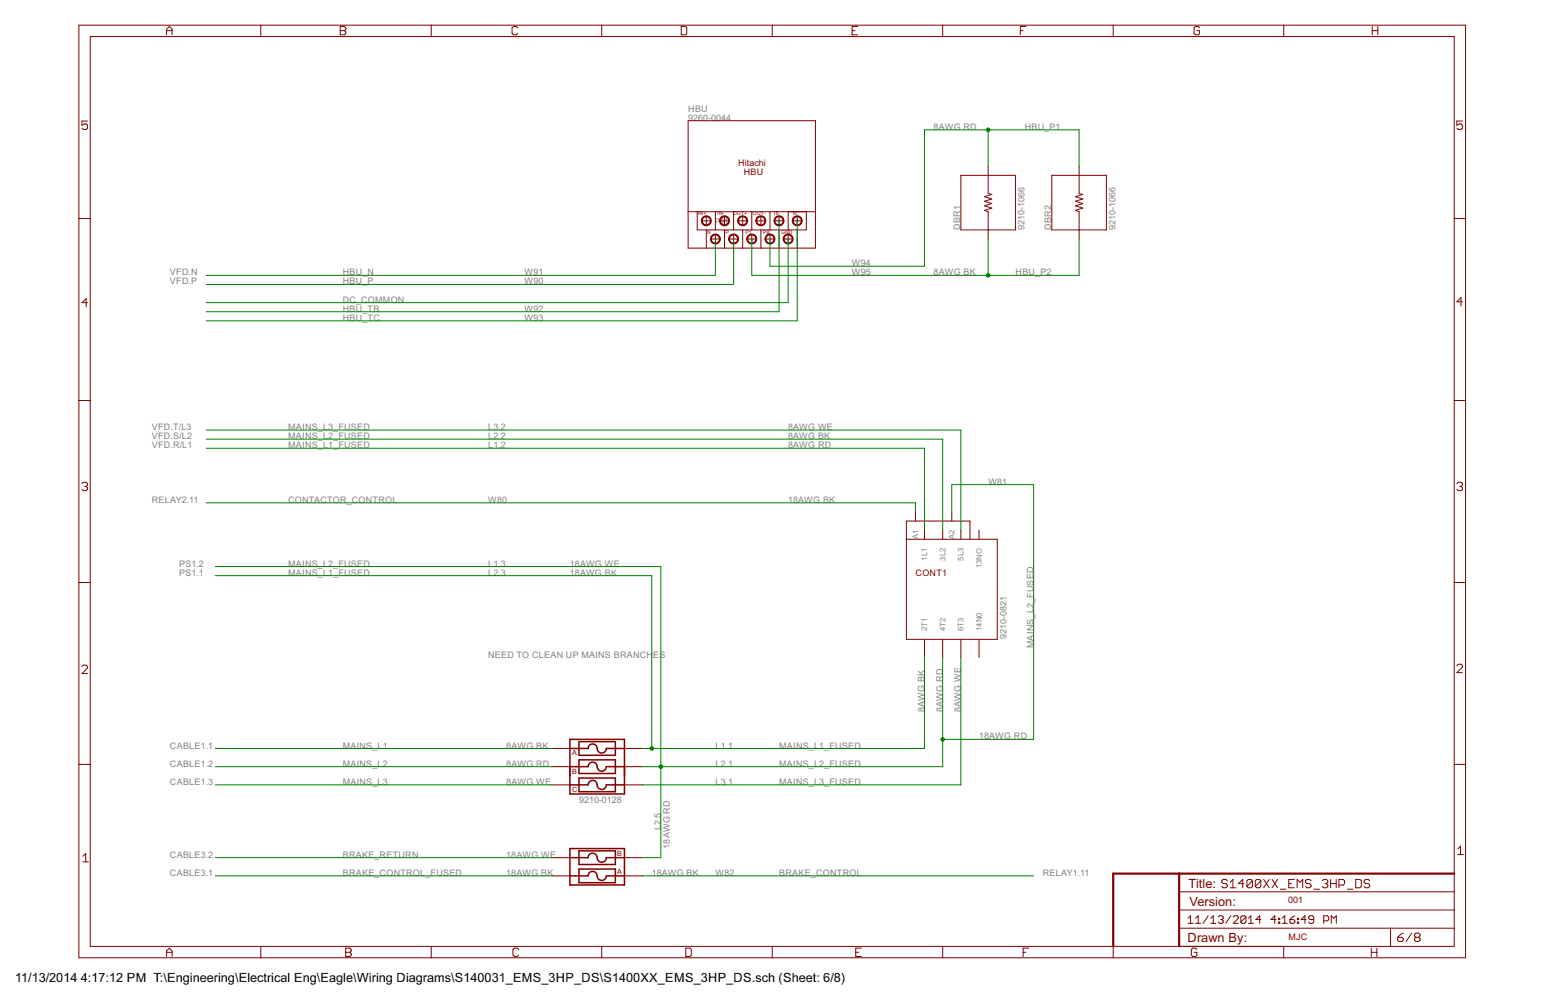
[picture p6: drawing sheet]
<svg xmlns="http://www.w3.org/2000/svg" width="432mm" height="279mm" viewBox="0 0 432 279" stroke-linecap="round" stroke-linejoin="round" font-family="sans-serif">
<g fill="none" stroke="#800000" stroke-width=".28">
<path d="M22 7h387.3v260.3h-387.3zM25.2 10.2h381v254h-381zM46.5 9.7v-1.5l.8-.8 .8 .8v1.5M46.5 8.6h1.6M72.8 7v3.2M95 7.4h1.2l.4 .4v.4l-.4 .4 .4 .3v.4l-.4 .4h-1.2zM95 8.6h1.2M120.4 7v3.2M144.6 7.8l-.4-.4h-.8l-.4 .4v1.5l.4 .4h.8l.4-.4M168.1 7v3.2M190.3 7.4h1.1l.4 .4v1.5l-.4 .4h-1.1zM215.7 7v3.2"/>
<path d="M238 8.6h.8M239.6 7.4h-1.6v2.3h1.6M263.3 7v3.2M285 8.6h.8M286.6 7.4h-1.6v2.3M310.9 7v3.2M335 7.8l-.3-.4h-.8l-.4 .4v1.5l.4 .4h.8l.3-.4v-.7h-.7M358.5 7v3.2M383.3 7.4v2.3M383.3 8.6h1.5M384.8 7.4v2.3M24.4 33.8h-1.5v1.2l1.2-.4 .3 .4v.8l-.3 .3h-.8l-.4-.3"/>
<path d="M192.2 33.7h35.6v35.6h-35.6zM408.5 33.8h-1.6v1.2l1.2-.4 .4 .4v.8l-.4 .3h-.8l-.4-.3M192.2 59.1h35.6M194.7 59.1v5.1h30.5v-5.1M199.8 59.1v5.1M204.9 59.1v5.1M210 59.1v5.1M215.1 59.1v5.1M220.1 59.1v5.1M268.4 48.9h15.2v15.3h-15.2zM276 46.4v7.6l1 .3-2 .6 2 .6-2 .7 2 .6-2 .6 2 .7-2 .6 1 .4v7.6M293.8 48.9h15.2v15.3h-15.2z"/>
<path d="M301.4 46.4v7.6l1 .3-2 .6 2 .6-2 .7 2 .6-2 .6 2 .7-2 .6 1 .4v7.6M22 61h3.2M196 61.6h2.5M197.3 60.4v2.5M197.3 64.2v5.1M198.5 66.7h2.6M199.8 65.4v2.6M201.1 61.6h2.5M202.4 60.4v2.5M202.4 64.2v5.1M203.6 66.7h2.6M204.9 65.4v2.6"/>
<path d="M206.2 61.6h2.5M207.4 60.4v2.5M207.4 64.2v5.1M208.7 66.7h2.5M210 65.4v2.6M211.2 61.6h2.6M212.5 60.4v2.5M212.5 64.2v5.1M213.8 66.7h2.5M215.1 65.4v2.6M216.3 61.6h2.6M217.6 60.4v2.5"/>
<path d="M217.6 64.2v5.1M218.9 66.7h2.5M220.1 65.4v2.6M221.4 61.6h2.5M222.7 60.4v2.5M222.7 64.2v5.1M406.2 61h3.1M24.4 84.5h-1.5l1.2-1.2v2.4M408.5 84.2h-1.6l1.2-1.1v2.3M22 111.8h3.2M406.2 111.8h3.1M22.9 135l.4-.4h.8l.3 .4v.4l-.3 .4"/>
<path d="M23.7 135.8h.4M24.1 135.8l.3 .4v.4l-.3 .3h-.8l-.4-.3M406.9 135l.4-.4h.8l.4 .4v.4l-.4 .4M407.7 135.8h.4M408.1 135.8l.4 .4v.4l-.4 .3h-.8l-.4-.3M253.2 150.5h25.3v28h-25.3v-33.1h17.7v5.1M255.7 142.9v2.5M258.2 148v2.5M263.3 148v2.5M265.8 142.9v2.5M268.4 148v2.5M273.5 148v2.5"/>
<path d="M22 162.6h3.2M258.2 178.5v5M263.3 178.5v5M268.4 178.5v5M273.5 178.5v5M406.2 162.6h3.1M22.9 186.1l.4-.4h.8l.3 .4v.3l-1.5 1.6h1.5M406.9 185.8l.4-.4h.8l.4 .4v.4l-1.6 1.5h1.6M22 213.4h3.2M154.1 214h5.1M154.1 208.9h5.1M154.1 219.1h5.1"/>
<path d="M174.4 214h5.1M174.4 208.9h5.1M174.4 219.1h5.1M406.2 213.4h3.1M23.2 239l.7-.8v2.4M154.1 239.4h5.1M174.4 239.4h5.1M407.1 237l.8-.8v2.3M407.1 238.5h1.6M23.2 240.6h1.5M154.1 244.5h5.1M174.4 244.5h5.1"/>
<path d="M329.3 259.1h76.9M329.3 254h76.9M329.3 248.9h76.9M331.8 256.3l.7-.7v2.1M331.8 257.7h1.4M333.9 257.7h1.4M333.9 256.3l.7-.7v2.1M337.5 255.6l-1.5 2.1M338.2 257.7h1.4M338.2 256.3l.7-.7v2.1M340.3 256l.3-.4h.7l.4 .4v.3l-.4 .4M341 256.7h.3"/>
<path d="M341.3 256.7l.4 .3v.4l-.4 .3h-.7l-.3-.3M342.8 245.9l-.4-.4h-.8l-.4 .4v.4l.4 .3h.8l.4 .4v.4l-.4 .4h-.8l-.4-.4M343.6 247.8h1.5M343.6 246.3l.8-.8v2.3M343.8 255.6l-1.5 2.1M344.5 256l.3-.4h.7l.4 .4v.3l-1.4 1.4h1.4M347.5 246.6h-1.6l1.2-1.1v2.3M348 256v1.4l-.4 .3h-.7l-.3-.3M348 256l-.4-.4h-.7l-.3 .4v1.4M348 256l-1.4 1.4M348.7 257.7h1.4M348.7 256.3l.7-.7v2.1"/>
<path d="M349.8 245.9l-.4-.4h-.7l-.4 .4v1.5M349.8 245.9v1.5l-.4 .4h-.7l-.4-.4M349.8 245.9l-1.5 1.5M352.1 245.9l-.3-.4h-.8l-.4 .4v1.5M352.1 245.9v1.5l-.3 .4h-.8l-.4-.4M352.1 245.9l-1.5 1.5M352.2 256.7h-1.4l1-1.1v2.1M352.9 245.5l1.6 2.3M354.5 245.5l-1.6 2.3M355.3 245.5l1.5 2.3M356.4 256.7h-1.4l1-1.1v2.1M356.8 245.5l-1.5 2.3"/>
<path d="M357.1 257.4h.3v.3h-.3zM357.1 256.3h.3v.4h-.3zM357.6 248.2h1.6M358.1 257.7h1.5M358.1 256.3l.7-.7v2.1M360 246.6h.7M360.3 256.7h1l.4 .3v.4l-.4 .3h-.7l-.3-.3zM361.5 245.5h-1.5v2.3h1.5M361.7 255.6l-1.4 1.1M362.3 247.8v-2.3l.8 .8 .8-.8v2.3M362.4 257.4h.3v.3h-.3zM362.4 256.3h.3v.4h-.3z"/>
<path d="M364.8 256.7h-1.4l1.1-1.1v2.1M366.2 245.9l-.4-.4h-.8l-.4 .4v.4l.4 .3h.8l.4 .4v.4l-.4 .4h-.8l-.4-.4M366.9 256.7h-1l-.4-.4v-.3l.4-.4h.7l.3 .4v1.4l-.3 .3h-.7l-.4-.3M367 248.2h1.5M369.3 245.9l.4-.4h.8l.4 .4v.4l-.4 .3M369.7 257h1.1l.3-.3v-.7l-.3-.4h-1.1v2.1M370.1 246.6h.4M370.5 246.6l.4 .4v.4l-.4 .4h-.8l-.4-.4M371.6 246.6h1.6M371.6 245.5v2.3M371.8 257.7v-2.1l.7 .7 .7-.7v2.1M373.2 245.5v2.3"/>
<path d="M374 247h1.2l.3-.4v-.7l-.3-.4h-1.2v2.3M376.3 248.2h1.6M378.7 245.5h1.1l.4 .4v1.5l-.4 .4h-1.1zM382.6 245.9l-.4-.4h-.8l-.4 .4v.4l.4 .3h.8l.4 .4v.4l-.4 .4h-.8l-.4-.4M388.4 259.1v5.1M46.5 267v-1.6l.8-.8 .8 .8v1.6M46.5 265.8h1.6M72.8 264.2v3.1M96.5 265.8h1.2M96.5 264.6h1.2l.4 .4v.4l-.4 .4 .4 .4v.4l-.4 .4h-1.2zM120.4 264.2v3.1M144.8 265l-.4-.4h-.7l-.4 .4v1.6l.4 .4h.7l.4-.4"/>
<path d="M168.1 264.2v3.1M191.5 264.6h1.2l.4 .4v1.6l-.4 .4h-1.2zM215.7 264.2v3.1M239 265.8h.8M240.6 264.6h-1.6v2.4h1.6M263.3 264.2v3.1M285.7 265.8h.8M287.3 264.6h-1.6v2.4M310.9 264.2v3.1M334.3 265l-.4-.4h-.8l-.4 .4v1.6l.4 .4h.8l.4-.4v-.8h-.8M358.5 264.2v3.1M383 265.8h1.6"/>
<path d="M383 264.6v2.4M384.6 264.6v2.4M390.4 261.6h1.2l.3 .4v.4l-.3 .4h-.8l-.4-.4zM391.9 260.5l-.7 .3-.8 .8M394.3 260.5l-1.6 2.3M395.5 261.6l-.4 .4v.4l.4 .4h.7l.4-.4v-.4l-.4-.4M395.5 261.6h.7M395.5 261.6l-.4-.4v-.4l.4-.3h.7l.4 .3v.4l-.4 .4"/>
</g>
<path d="M329.3 243.8v20.4M406.2 243.8h-95.3v20.4" fill="none" stroke="#800000" stroke-width=".61"/>
<g fill="#800000" stroke="#800000" stroke-width=".28">
<path d="M198.8 65.7a1.4 1.4 0 0 1 2.2 .3 1.4 1.4 0 0 1-.8 2 1.4 1.4 0 0 1-1.8-1.3h.3a1.14 1.14 0 0 1 1.6-1.1 1.14 1.14 0 0 1 .3 1.9 1.14 1.14 0 0 1-1.9-.5v-.3h-.3z" fill-rule="evenodd"/>
<path d="M203.9 65.7a1.4 1.4 0 0 1 2.2 .3 1.4 1.4 0 0 1-.8 2 1.4 1.4 0 0 1-1.8-1.3h.3a1.14 1.14 0 0 1 1.5-1.1 1.14 1.14 0 0 1 .3 1.9 1.14 1.14 0 0 1-1.8-.5v-.3h-.3z" fill-rule="evenodd"/>
<path d="M209 65.7a1.4 1.4 0 0 1 2.2 .3 1.4 1.4 0 0 1-.8 2 1.4 1.4 0 0 1-1.8-1.3h.2a1.14 1.14 0 0 1 1.7-.9 1.14 1.14 0 0 1 .2 1.9 1.14 1.14 0 0 1-1.8-.7l-.1-.3h-.2z" fill-rule="evenodd"/>
<path d="M214 65.7a1.4 1.4 0 0 1 2.2 .3 1.4 1.4 0 0 1-.8 2 1.4 1.4 0 0 1-1.7-1.3h.2a1.14 1.14 0 0 1 1.7-.9 1.14 1.14 0 0 1 .1 1.9 1.14 1.14 0 0 1-1.8-.7v-.3h-.2z" fill-rule="evenodd"/>
<path d="M219.1 65.7a1.4 1.4 0 0 1 2.2 .3 1.4 1.4 0 0 1-.8 2 1.4 1.4 0 0 1-1.8-1.3h.3a1.14 1.14 0 0 1 1.7-.9 1.14 1.14 0 0 1 .1 1.9 1.14 1.14 0 0 1-1.8-.7v-.3h-.3z" fill-rule="evenodd"/>
<path d="M211.5 60.7a1.4 1.4 0 0 1 2.2 .2 1.4 1.4 0 0 1-.8 2.1 1.4 1.4 0 0 1-1.8-1.4h.3a1.14 1.14 0 0 1 1.6-.9 1.14 1.14 0 0 1 .2 1.9 1.14 1.14 0 0 1-1.8-.7v-.3h-.3z" fill-rule="evenodd"/>
<path d="M216.6 60.7a1.4 1.4 0 0 1 2.2 .2 1.4 1.4 0 0 1-.8 2.1 1.4 1.4 0 0 1-1.8-1.4h.3a1.14 1.14 0 0 1 1.6-.9 1.14 1.14 0 0 1 .2 1.9 1.14 1.14 0 0 1-1.8-.7v-.3h-.3z" fill-rule="evenodd"/>
<path d="M221.7 60.7a1.4 1.4 0 0 1 2.2 .2 1.4 1.4 0 0 1-.8 2.1 1.4 1.4 0 0 1-1.8-1.4h.2a1.14 1.14 0 0 1 1.7-.9 1.14 1.14 0 0 1 .2 1.9 1.14 1.14 0 0 1-1.8-.7l-.1-.3h-.2z" fill-rule="evenodd"/>
<path d="M206.4 60.7a1.4 1.4 0 0 1 2.2 .2 1.4 1.4 0 0 1-.8 2.1 1.4 1.4 0 0 1-1.8-1.4h.3a1.14 1.14 0 0 1 1.6-1 1.14 1.14 0 0 1 .3 1.9 1.14 1.14 0 0 1-1.9-.6v-.3h-.3z" fill-rule="evenodd"/>
<path d="M201.3 60.7a1.4 1.4 0 0 1 2.2 .2 1.4 1.4 0 0 1-.8 2.1 1.4 1.4 0 0 1-1.7-1.4h.2a1.14 1.14 0 0 1 1.6-1 1.14 1.14 0 0 1 .3 1.9 1.14 1.14 0 0 1-1.8-.6l-.1-.3h-.2z" fill-rule="evenodd"/>
<path d="M196.3 60.7a1.4 1.4 0 0 1 2.2 .2 1.4 1.4 0 0 1-.8 2.1 1.4 1.4 0 0 1-1.8-1.4h.2a1.14 1.14 0 0 1 1.6-1 1.14 1.14 0 0 1 .3 1.9 1.14 1.14 0 0 1-1.8-.6l-.1-.3h-.2z" fill-rule="evenodd"/>
</g>
<path d="M159.2 208.9h5.1a1.31 1.31 0 0 1 1.4-1.2 1.31 1.31 0 0 1 1.1 1.5 1.27 1.27 0 0 0 1.4 1 1.27 1.27 0 0 0 1.1-1.3h5.1M159.2 214h5.1a1.31 1.31 0 0 1 1.4-1.2 1.31 1.31 0 0 1 1.1 1.5 1.27 1.27 0 0 0 1.4 1 1.27 1.27 0 0 0 1.1-1.3h5.1M159.2 219.1h5.1a1.31 1.31 0 0 1 1.4-1.3 1.31 1.31 0 0 1 1.1 1.6 1.27 1.27 0 0 0 1.4 .9 1.27 1.27 0 0 0 1.1-1.2h5.1M159.2 206.4h15.2v15.2h-15.2zM161.7 207h10.2v3.8h-10.2zM161.7 212.1h10.2v3.8h-10.2zM161.7 217.2h10.2v3.8h-10.2zM159.2 239.4h5.1a1.31 1.31 0 0 1 1.4-1.2 1.31 1.31 0 0 1 1.1 1.5 1.27 1.27 0 0 0 1.4 1 1.27 1.27 0 0 0 1.1-1.3h5.1M159.2 236.9h15.2v10.1h-15.2zM161.7 237.5h10.2v3.8h-10.2zM159.2 244.5h5.1a1.31 1.31 0 0 1 1.4-1.3 1.31 1.31 0 0 1 1.1 1.6 1.27 1.27 0 0 0 1.4 .9 1.27 1.27 0 0 0 1.1-1.2h5.1M161.7 242.6h10.2v3.8h-10.2z" fill="none" stroke="#800000" stroke-width=".42"/>
<g fill="none" stroke="#008000" stroke-width=".28">
<path d="M276 36.2v10.2M301.4 46.4v-10.2h-43.2v38.1h-43.1v-7.6M199.8 66.7v10.2h-142.2M204.9 66.7v12.7h-147.3M210 66.7v10.2h91.4v-10.2M217.6 61.6v25.4h-160M220.1 66.7v17.8h-162.5M222.7 61.6v28h-165.1M276 66.7v10.2M57.6 125.1h200.6v22.9M57.6 122.6h205.7v25.4M57.6 120h210.8v28"/>
<path d="M57.6 140.4h198.1v2.5M60.1 158.1h124.5v81.3h-5.1M265.8 142.9v-7.6h22.9v71.1h-25.4M60.1 160.7h121.9v48.2M258.2 183.5v25.4h-78.7M263.3 183.5v30.5h-83.8M268.4 183.5v35.6h-88.9M60.1 208.9h94M60.1 214h94M60.1 219.1h94M60.1 239.4h94M60.1 244.5h94"/>
<path d="M179.5 244.5h109.2"/>
</g>
<g fill="#008000" stroke="#008000" stroke-width=".28">
<circle cx="276" cy="36.2" r=".51"/>
<circle cx="182" cy="208.9" r=".51"/>
<circle cx="184.6" cy="214" r=".51"/>
<circle cx="263.3" cy="206.4" r=".51"/>
<circle cx="276" cy="76.9" r=".51"/>
</g>
<g font-size="4" fill="#800000">
<text x="331.9" y="247.8">Title:</text>
<text x="332.2" y="252.9">Version:</text>
<text x="331.7" y="263">Drawn By:</text>
</g>
<g font-size="4">
<text x="4.2" y="274.2">11/13/2014</text>
<text x="22.6" y="274.2">4:17:12 PM T:\Engineering\Electrical Eng\Eagle\Wiring Diagrams\S140031_EMS_3HP_DS\S1400XX_EMS_3HP_DS.sch (Sheet: 6/8)</text>
</g>
<g font-size="2.8" fill="#808080">
<text x="192.2" y="33.7">9260-0044</text>
<text x="192.2" y="31.2">HBU</text>
<text x="260.8" y="36.2">8AWG RD</text>
<text x="286.2" y="36.2">HBU_P1</text>
<text x="268.2" y="64.1" transform="rotate(-90 268.2 64.1)">DBR1</text>
<text x="286.2" y="64.2" transform="rotate(-90 286.2 64.2)">9210-1066</text>
<text x="293.5" y="64.1" transform="rotate(-90 293.5 64.1)">DBR2</text>
<text x="311.6" y="64.2" transform="rotate(-90 311.6 64.2)">9210-1066</text>
<text x="47.5" y="76.9">VFD.N</text>
<text x="95.7" y="76.9">HBU_N</text>
<text x="146.5" y="76.9">W91</text>
<text x="237.9" y="74.3">W94</text>
<text x="237.9" y="76.9">W95</text>
<text x="260.8" y="76.9">8AWG BK</text>
<text x="283.7" y="76.9">HBU_P2</text>
<text x="47.5" y="79.4">VFD.P</text>
<text x="95.7" y="79.4">HBU_P</text>
<text x="146.5" y="79.4">W90</text>
<text x="95.7" y="84.5">DC_COMMON</text>
<text x="95.7" y="87">HBU_TB</text>
<text x="95.7" y="89.6">HBU_TC</text>
<text x="146.5" y="87">W92</text>
<text x="146.5" y="89.6">W93</text>
<text x="42.4" y="125.1">VFD.R/L1</text>
<text x="42.4" y="122.6">VFD.S/L2</text>
<text x="42.4" y="120">VFD.T/L3</text>
<text x="80.5" y="125.1">MAINS_L1_FUSED</text>
<text x="80.5" y="122.6">MAINS_L2_FUSED</text>
<text x="80.5" y="120">MAINS_L3_FUSED</text>
<text x="136.4" y="125.1">L1.2</text>
<text x="136.4" y="122.6">L2.2</text>
<text x="136.4" y="120">L3.2</text>
<text x="220.1" y="125.1">8AWG RD</text>
<text x="220.1" y="122.6">8AWG BK</text>
<text x="220.1" y="120">8AWG WE</text>
<text x="276" y="135.3">W81</text>
<text x="42.4" y="140.4">RELAY2.11</text>
<text x="80.5" y="140.4">CONTACTOR_CONTROL</text>
<text x="136.4" y="140.4">W80</text>
<text x="220.1" y="140.4">18AWG BK</text>
<text x="50" y="160.7">PS1.1</text>
<text x="50" y="158.1">PS1.2</text>
<text x="80.5" y="160.7">MAINS_L1_FUSED</text>
<text x="80.5" y="158.1">MAINS_L2_FUSED</text>
<text x="136.4" y="158.1">L1.3</text>
<text x="136.4" y="160.7">L2.3</text>
<text x="159.2" y="160.7">18AWG BK</text>
<text x="159.2" y="158.1">18AWG WE</text>
<text x="281.1" y="178.4" transform="rotate(-90 281.1 178.4)">9210-0821</text>
<text x="136.4" y="183.5">NEED TO CLEAN UP MAINS BRANCH</text>
<text x="182.5" y="183.5">ES</text>
<text x="288.7" y="180.9" transform="rotate(-90 288.7 180.9)">MAINS_L2_FUSED</text>
<text x="258.2" y="198.8" transform="rotate(-90 258.2 198.8)">8AWG BK</text>
<text x="263.3" y="198.8" transform="rotate(-90 263.3 198.8)">8AWG RD</text>
<text x="268.4" y="198.8" transform="rotate(-90 268.4 198.8)">8AWG WE</text>
<text x="47.5" y="208.9">CABLE1.1</text>
<text x="95.7" y="208.9">MAINS_L1</text>
<text x="141.4" y="208.9">8AWG BK</text>
<text x="199.9" y="208.9">L1.1</text>
<text x="217.6" y="208.9">MAINS_L1_FUSED</text>
<text x="273.5" y="206.4">18AWG RD</text>
<text x="47.5" y="214">CABLE1.2</text>
<text x="95.7" y="214">MAINS_L2</text>
<text x="141.4" y="214">8AWG RD</text>
<text x="199.9" y="214">L2.1</text>
<text x="217.6" y="214">MAINS_L2_FUSED</text>
<text x="47.5" y="219.1">CABLE1.3</text>
<text x="95.7" y="219.1">MAINS_L3</text>
<text x="141.4" y="219.1">8AWG WE</text>
<text x="199.9" y="219.1">L3.1</text>
<text x="217.6" y="219.1">MAINS_L3_FUSED</text>
<text x="161.7" y="224.2">9210-0128</text>
<text x="184.6" y="231.7" transform="rotate(-90 184.6 231.7)">L2.5</text>
<text x="47.5" y="239.4">CABLE3.2</text>
<text x="95.7" y="239.4">BRAKE_RETURN</text>
<text x="141.4" y="239.4">18AWG WE</text>
<text x="187.1" y="236.9" transform="rotate(-90 187.1 236.9)">18AWG RD</text>
<text x="47.5" y="244.5">CABLE3.1</text>
<text x="95.7" y="244.5">BRAKE_CONTROL_FUSED</text>
<text x="141.4" y="244.5">18AWG BK</text>
<text x="182" y="244.5">18AWG BK</text>
<text x="199.9" y="244.5">W82</text>
<text x="217.6" y="244.5">BRAKE_CONTROL</text>
<text x="291.3" y="244.5">RELAY1.11</text>
</g>
<g font-size="2.8" fill="#800000">
<text x="206.2" y="46.4">Hitachi</text>
<text x="207.7" y="48.9">HBU</text>
<text x="255.7" y="160.7">CONT1</text>
<text x="359.8" y="252.1">001</text>
<text x="359.9" y="262.3">MJC</text>
</g>
<g font-size="2.4" fill="#808080">
<text x="199.6" y="62.4">P$1</text>
<text x="256.4" y="150.4" transform="rotate(-90 256.4 150.4)">A1</text>
<text x="266.6" y="150.4" transform="rotate(-90 266.6 150.4)">A2</text>
<text x="259" y="156.5" transform="rotate(-90 259 156.5)">1L1</text>
<text x="264.1" y="156.5" transform="rotate(-90 264.1 156.5)">3L2</text>
<text x="269.1" y="156.5" transform="rotate(-90 269.1 156.5)">5L3</text>
<text x="274.2" y="158.6" transform="rotate(-90 274.2 158.6)">13NO</text>
<text x="259" y="176.1" transform="rotate(-90 259 176.1)">2T1</text>
<text x="264.1" y="176.1" transform="rotate(-90 264.1 176.1)">4T2</text>
<text x="269.1" y="176.1" transform="rotate(-90 269.1 176.1)">6T3</text>
<text x="274.2" y="176.1" transform="rotate(-90 274.2 176.1)">14N0</text>
</g>
<g font-size="2.2" fill="#800000">
<text x="159.8" y="210.8">A</text>
<text x="159.8" y="215.9">B</text>
<text x="159.8" y="221">C</text>
<text x="172.4" y="238.9">B</text>
<text x="172.4" y="244">A</text>
</g>
<g font-size="1.6" fill="#800000">
<text x="195" y="60.1">IN+</text>
<text x="197.5" y="65.2">N</text>
<text x="200.4" y="60.1">IN-</text>
<text x="202.6" y="65.2">P</text>
<text x="204.8" y="60.1">OUT+</text>
<text x="208.2" y="65.2">P1</text>
<text x="210.3" y="60.1">OUT-</text>
<text x="213.1" y="65.2">PB</text>
<text x="215.9" y="60.1">Tb</text>
<text x="218.2" y="65.2">GND</text>
<text x="221.2" y="60.1">Tc</text>
</g>
</svg>
